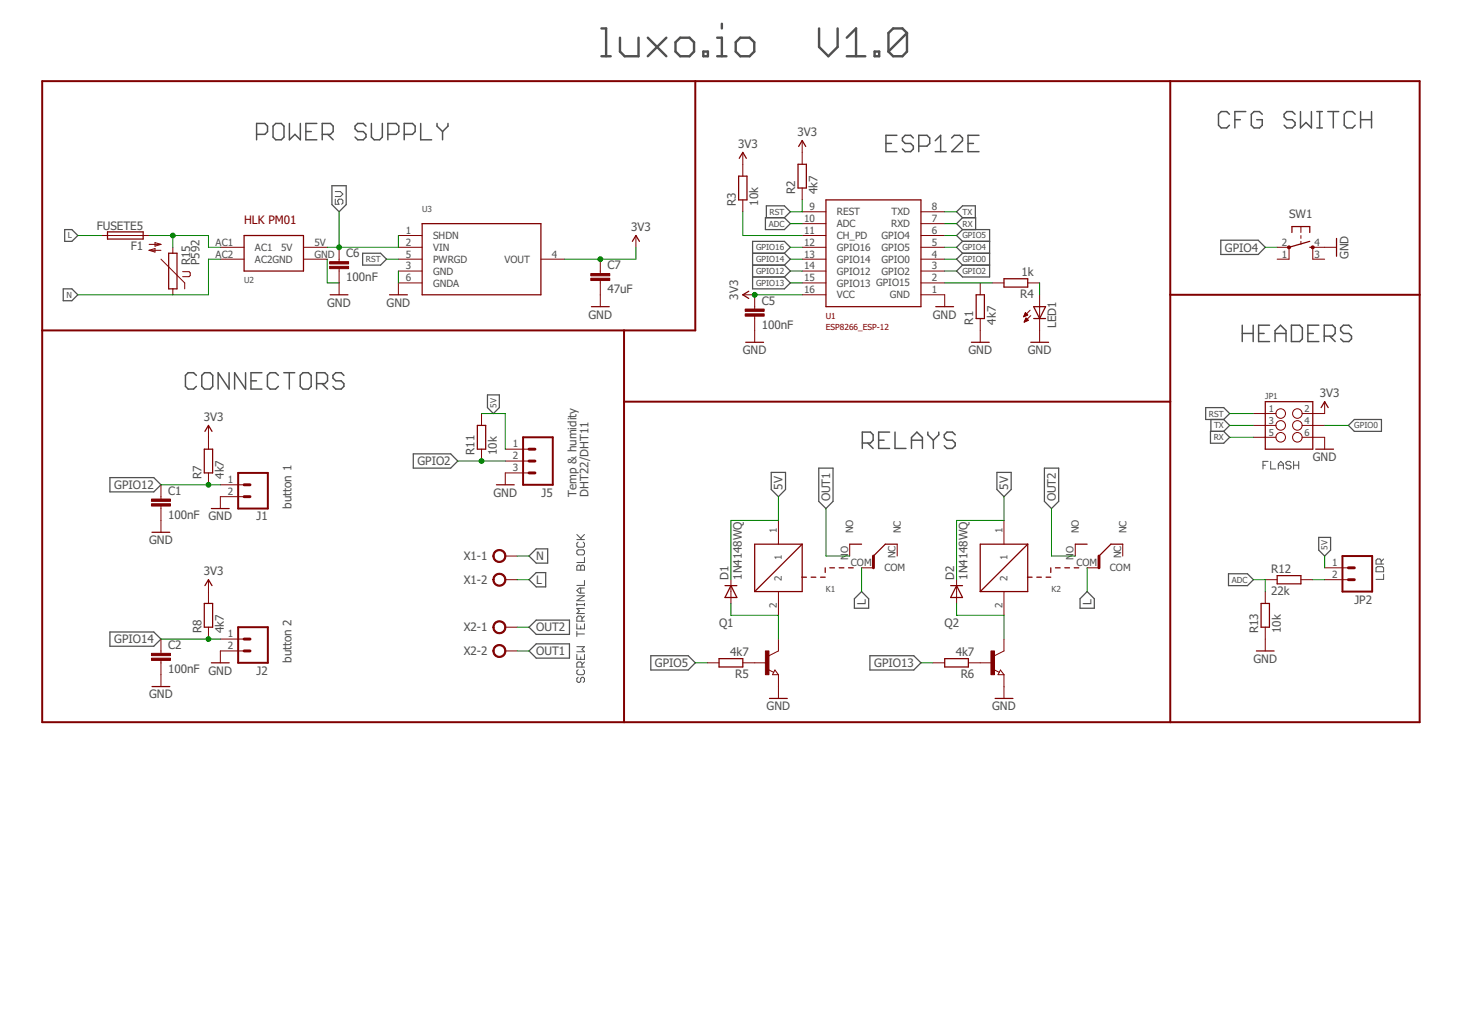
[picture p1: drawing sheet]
<svg xmlns="http://www.w3.org/2000/svg" width="297mm" height="210mm" viewBox="0 0 297 210" stroke-linecap="round" stroke-linejoin="round" font-family="sans-serif">
<g fill="none" stroke="#505050" stroke-width=".3">
<path d="M52.1 27.3h1.7l.6-.6v-1.1l-.6-.5h-1.7v3.3M56 25.1h1.1l.6 .5v2.3l-.6 .5h-1.1l-.5-.5v-2.3zM58.8 25.1v3.3l1.1-1.1 1.1 1.1v-3.3M62.1 26.7h1.1M64.4 25.1h-2.3v3.3h2.3M65.5 27.3h1.6l.6-.6v-1.1l-.6-.5h-1.6v3.3M66.6 27.3l1.1 1.1M74.4 25.6l-.6-.5h-1.1l-.6 .5v.6l.6 .5h1.1l.6 .6v.6l-.6 .5h-1.1l-.6-.5M75.5 25.1v2.8l.5 .5h1.1l.6-.5v-2.8M78.8 27.3h1.7l.5-.6v-1.1l-.5-.5h-1.7v3.3M82.1 27.3h1.7l.5-.6v-1.1l-.5-.5h-1.7v3.3M85.5 25.1v3.3h2.2"/>
<path d="M88.8 25.1v.5l1.1 1.1M89.9 26.7v1.7M91 25.1v.5l-1.1 1.1M180 29.1h1.1M182.2 27.5h-2.2v3.3h2.2M185.6 28l-.6-.5h-1.1l-.6 .5v.6l.6 .5h1.1l.6 .6v.6l-.6 .5h-1.1l-.6-.5M186.7 29.7h1.6l.6-.6v-1.1l-.6-.5h-1.6v3.3M190 30.8h2.2M190 28.6l1.1-1.1v3.3M193.3 28l.6-.5h1.1l.6 .5v.6l-2.3 2.2h2.3M196.7 29.1h1.1M198.9 27.5h-2.2v3.3h2.2"/>
<path d="M249.8 23.2l-.6-.5h-1.1l-.5 .5v2.2l.5 .6h1.1l.6-.6M250.9 24.3h1.1M253.1 22.7h-2.2v3.3M256.5 23.2l-.6-.5h-1.1l-.6 .5v2.2l.6 .6h1.1l.6-.6v-1.1h-1.2M263.1 23.2l-.5-.5h-1.1l-.6 .5v.6l.6 .5h1.1l.5 .6v.5l-.5 .6h-1.1l-.6-.6M264.2 22.7v3.3l1.1-1.1 1.1 1.1v-3.3M267.5 22.7h1.2M267.5 26h1.2M268.1 22.7v3.3M269.8 22.7h2.2M270.9 22.7v3.3M275.3 23.2l-.5-.5h-1.1l-.6 .5v2.2l.6 .6h1.1l.5-.6"/>
<path d="M276.4 24.3h2.3M276.4 22.7v3.3M278.7 22.7v3.3M39.9 76.3l-.6-.6h-1.1l-.5 .6v2.2l.5 .6h1.1l.6-.6M41.6 75.7h1.1l.5 .6v2.2l-.5 .6h-1.1l-.6-.6v-2.2zM46.5 75.7v3.4l-2.2-3.4v3.4M49.9 75.7v3.4l-2.2-3.4v3.4M51 77.4h1.1M53.2 75.7h-2.2v3.4h2.2M56.6 76.3l-.6-.6h-1.1l-.6 .6v2.2l.6 .6h1.1l.6-.6M57.7 75.7h2.2M58.8 75.7v3.4"/>
<path d="M61.6 75.7h1.1l.5 .6v2.2l-.5 .6h-1.1l-.6-.6v-2.2zM64.3 78h1.7l.5-.6v-1.1l-.5-.6h-1.7v3.4M65.4 78l1.1 1.1M69.9 76.3l-.6-.6h-1.1l-.6 .6v.5l.6 .6h1.1l.6 .6v.5l-.6 .6h-1.1l-.6-.6M252.4 66.1v3.3M252.4 67.8h2.2M254.6 66.1v3.3M255.7 67.8h1.1M257.9 66.1h-2.2v3.3h2.2M259.1 67.8h2.2M259.1 69.4v-2.2l1.1-1.1 1.1 1.1v2.2M262.4 66.1h1.7l.5 .5v2.3l-.5 .5h-1.7z"/>
<path d="M265.7 67.8h1.1M267.9 66.1h-2.2v3.3h2.2M269 68.3h1.7l.6-.5v-1.2l-.6-.5h-1.7v3.3M270.2 68.3l1.1 1.1M274.6 66.6l-.6-.5h-1.1l-.5 .5v.6l.5 .6h1.1l.6 .5v.6l-.6 .5h-1.1l-.5-.5M175.2 90h1.6l.6-.5v-1.2l-.6-.5h-1.6v3.3M176.3 90l1.1 1.1M178.5 89.5h1.1M180.7 87.8h-2.2v3.3h2.2M181.8 87.8v3.3h2.3M185.2 89.5h2.2M185.2 91.1v-2.2l1.1-1.1 1.1 1.1v2.2"/>
<path d="M188.5 87.8v.5l1.1 1.2M189.6 89.5v1.6M190.7 87.8v.5l-1.1 1.2M194.1 88.3l-.6-.5h-1.1l-.5 .5v.6l.5 .6h1.1l.6 .5v.6l-.6 .5h-1.1l-.5-.5"/>
</g>
<g fill="none" stroke="#505050" stroke-width=".49">
<path d="M122.2 5.8h.9v5.6M122.2 11.4h1.9M126 7.7v2.8l.9 .9h2.8v-3.7M131.6 7.7l3.8 3.7M135.4 7.7l-3.8 3.7M137.2 8.6l1-.9h1.9l.9 .9v1.9l-.9 .9h-1.9l-1-.9zM142.9 10.5h.9v.9h-.9zM145.7 11.4h1.9M145.7 7.7h1v3.7M146.7 4.8v1M149.5 8.6l.9-.9h1.9l.9 .9v1.9l-.9 .9h-1.9l-.9-.9zM166.4 5.8v3.7l1.9 1.9 1.9-1.9v-3.7"/>
<path d="M172 11.4h3.8M172 7.7l1.9-1.9v5.6M177.7 10.5h.9v.9h-.9zM184.3 6.7l-1-.9h-1.8l-1 .9v3.8M184.3 6.7v3.8l-1 .9h-1.8l-1-.9M184.3 6.7l-3.8 3.8"/>
</g>
<g fill="none" stroke="#505050" stroke-width=".2">
<path d="M68.1 38.9h1.1l.5 .5-.5 .5h-1.1M68.1 40.5v1h.8l-.3-.5v-.3l.3-.2h.5l.3 .2v.6l-.3 .2M256.6 94.5h.5M257.6 93.7h-1v1.6M258.2 93.7v1.6h1M259.7 94.5h1.1M259.7 95.3v-1l.5-.6 .6 .6v1M262.3 94l-.3-.3h-.5l-.2 .3v.3l.2 .2h.5l.3 .3v.2l-.3 .3h-.5l-.2-.3M262.8 94.5h1.1M262.8 93.7v1.6M263.9 93.7v1.6M117.2 112l.3-.3h1l.2 .3v.5l-.2 .3h-1l-.3-.3z"/>
<path d="M117.2 115.1l.3-.3h.2l.3 .3 .2-.3h.3l.2 .3v.7h-1.5zM117.2 109.6h1.5M117.2 108.6l1 1M117.5 110.2l-.3 .2v.5l.3 .3h1l.2-.3v-.5l-.2-.2M118 115.1v.7M118 119.5v1M118.7 113.3v1h-1.5M118.7 117.9v1.1h-1.5M118.7 119.5h-1l-.5 .5 .5 .5h1M118.7 108.6l-.7 .8M279.6 115.4l.2-.3h1.1l.2 .3v.8h-1.5zM280.6 114.6v-.7l-.2-.3h-.6l-.2 .3v.7h1.5"/>
<path d="M281.1 116.7v1h-1.5M281.1 113.6l-.5 .5M117.2 122.6v.5M117.2 126.7v1.1h1.5v-1.1M117.2 128.3v1M117.2 133v1h1.5v-1M117.2 131.4h1.5l-.5 .5 .5 .5h-1.5M117.2 128.8h1.5M117.2 122.9h1.5M117.2 121.1h1.5l-1.5 1h1.5M117.5 137.6l-.3 .3v.5l.3 .3h.2l.3-.3v-.5l.2-.3h.3l.2 .3v.5l-.2 .3M117.5 136.1l-.3 .2v.5l.3 .3h1l.2-.3v-.5l-.2-.2"/>
<path d="M118 127.3v.5M118 133.5v.5M118.2 126.2v-.7l-.2-.3h-.5l-.3 .3v.7h1.5M118.2 135.6v-.8l-.2-.3h-.5l-.3 .3v.8h1.5M118.7 122.6v.5M118.7 134.5l-.5 .5M118.7 125.2l-.5 .5M118.7 123.6h-1.5l.5 .5-.5 .6h1.5"/>
</g>
<g fill="none" stroke="#505050" stroke-width=".25">
<path d="M67.4 37.7h2.9v3.9l-1.4 1.4-1.5-1.4zM12.8 58.7h1.8l1.2 1.2-1.2 1.2h-1.8zM13.1 46.7h1.5l1.2 1.2-1.2 1.1h-1.5zM73.7 51.5h3.6l1.2 1.2-1.2 1.2h-3.6zM152.9 51.5h6.5M152.9 53.9h6.5M152.9 56.3h6.5M155.5 44.2h3.9l1.2 1.2-1.2 1.3h-3.9zM155.7 44.2v-2.4h3.7l1.2 1.2-1.2 1.2M159.4 51.5l1.2-1.3-1.2-1.2h-6.5v9.7h6.5l1.2-1.2-1.2-1.2M159.4 51.5l1.2 1.2-1.2 1.2M159.4 53.9l1.2 1.2-1.2 1.2"/>
<path d="M195.6 44.2l-1.2-1.2 1.2-1.2h2.6v2.4M195.6 44.2h2.6v2.5M195.6 44.2l-1.2 1.2 1.2 1.3M195.6 46.7h5.5v9.6h-5.5l-1.2-1.2 1.2-1.2M195.6 46.7l-1.2 1.2 1.2 1.1M195.6 49h5.5M195.6 49l-1.2 1.2 1.2 1.3M195.6 51.5h5.5M195.6 51.5l-1.2 1.2 1.2 1.2M195.6 53.9h5.5M248 48.8h7.6l1.5 1.4-1.5 1.5h-7.6zM22.3 97h8.9l1.5 1.5-1.5 1.4h-8.9z"/>
<path d="M84 92.2h7.6l1.4 1.5-1.4 1.4h-7.6zM99 80.2h2.5v2.6l-1.3 1.2-1.2-1.2zM156.7 96h2.9v3.5l-1.4 1.4-1.5-1.4zM166.3 95.1h2.9v6.8l-1.4 1.4-1.5-1.4zM202.5 96h2.9v3.5l-1.4 1.4-1.5-1.4zM212.2 95.1h2.9v6.8l-1.5 1.4-1.4-1.4zM245 82.8h3.6l1.2 1.2-1.2 1.2h-3.6zM245.9 87.7h2.7l1.2 1.2-1.2 1.2h-2.7zM246 85.2v2.5M248.6 85.2l1.2 1.2-1.2 1.3M274 86.4l1.2-1.2h5.5v2.5h-5.5zM107.5 117.8l1.4-1.4h2v2.9h-2z"/>
<path d="M107.5 113l1.4-1.5h2.4v2.9h-2.4zM249.6 116.6h3.8l1.3 1.2-1.3 1.2h-3.8zM267.9 109.2h2.4v2.6l-1.2 1.2-1.2-1.2zM22.3 128.4h8.9l1.5 1.5-1.5 1.4h-8.9zM107.5 132.3l1.4-1.5h6.8v2.9h-6.8zM107.5 127.4l1.4-1.4h6.8v2.9h-6.8zM132.2 133.2h7.6l1.5 1.5-1.5 1.4h-7.6zM175 120.2l1.5 1.5v1.9h-2.9v-1.9zM176.7 133.2h9l1.4 1.5-1.4 1.4h-9zM220.9 120.2l1.4 1.5v1.9h-2.9v-1.9z"/>
</g>
<path d="M8.6 16.5h279.8v130.2h-279.8zM141.3 16.5v50.6h-132.7M237.8 16.5v130.2M237.8 59.9h50.6M126.8 67.1v79.6M48.4 96.1h6v7.2h-6zM106.3 88.9h6v9.6h-6zM126.8 81.6h111M272.8 113h6v7.2h-6zM48.4 127.4h6v7.3h-6z" fill="none" stroke="#800000" stroke-width=".4"/>
<g fill="none" stroke="#800000" stroke-width=".2">
<path d="M150.9 31v4.8M163 28.6v4.8M163 38.2v2.4M20.6 47.9h9.7M30.3 49.7h2.4M30.3 50.9l1.2-.4v.7zM30.3 50.9h2.4M31.5 49.3l1.2 .4-1.2 .3zM32.7 52.7l4.8 4.8v1.2M35.1 50.2v1.3M35.1 58.7v1.2M37.1 55.2h1.3l.3 .3v.5l-.3 .2h-1.3"/>
<path d="M44.8 52.7h4.8M44.8 50.2h4.8M61.7 52.7h4.8M61.7 50.2h4.8M68.9 50.2v2.9M68.9 54.6v5.3M80.9 55.1h4.9M80.9 52.7h4.9M80.9 50.2h4.9M80.9 47.9h4.9M85.8 57.5h-4.9v2.4M109.9 52.7h4.8"/>
<path d="M122 52.7v2.9M122 57v5.3M129.2 47.9v2.3M150.9 59.9h2.4v2.9M150.9 40.6v2.4M163 59.9h4.8M163 57.5h4.8M163 55.1h4.8M163 52.7h4.8M163 50.2h4.8M163 47.9h4.8M163 45.4h4.8"/>
<path d="M163 43h4.8M187.1 59.9h4.8v2.4M187.1 57.5h4.8M187.1 55.1h4.8M187.1 52.7h4.8M187.1 50.2h4.8M187.1 47.9h4.8M187.1 45.4h4.8M187.1 43h4.8M199.2 57.5v2.4M201.6 57.5h2.4M208.8 57.5h2.4"/>
<path d="M211.2 59.9v9.7M259.5 50.2h2.4v2.5h-2.4M264.3 46v1.2M264.3 47.9v.6M264.3 49v.7M271.5 50.2h-4.8v2.5h2.4M153.3 64.2v5.4M199.2 64.7v4.9M208 64.3h.2M208.1 64.2h.4M208.1 64.1h.6M208.1 65.4h.1"/>
<path d="M208.2 63.9h.5M208.2 65.3h.3M208.2 63.8h.4M208.2 65.2h.6M208.3 63.7h.2M208.3 65.1h.6M208.3 63.6h.1M208.3 64.9h.5M208.3 63.5l.5 .5-.8 .4zM208.4 64.8h.3M208.4 64.7h.2M208.9 65.1l-.5-.5-.3 .8"/>
<path d="M208.9 65.1l-.8 .3M209.3 63l-1.3 1.4M209.4 64.1l-1.3 1.3M32.7 98.5v2.9M42.4 86.4v4.9M42.4 96.1v2.4M44.8 98.5h4.8M97.8 84v2.4M97.8 91.3v2.4M102.7 91.3h4.8M102.7 93.7h4.8M107.5 96.1h-4.8v2.4"/>
<path d="M254.7 84h4.5M254.7 86.4h4.5M254.7 88.9h4.5M264.5 86.4h4.6M264.5 88.9h4.6v2.4M269.1 81.6v2.4h-4.6M32.7 102.8v5.4M42.4 117.8v4.8M49.6 100.9h-4.8v2.4M102.7 113h2.4M102.7 117.8h2.4M148.5 117.8v4.8"/>
<path d="M158.2 105.7v4.9M172.6 110.6v2.4M175 115.4h2.5M182.3 110.6v2.4M194.4 117.8v4.8M204 105.7v4.9M218.5 110.6v2.4M220.9 115.4h2.4M228.1 110.6v2.4M257.1 117.8h2.4M264.3 117.8h2.4M269.1 115.4h4.9"/>
<path d="M269.1 117.8h4.9M32.7 129.9v2.9M32.7 134.2v5.3M42.4 127.4v2.5M44.8 129.9h4.8M49.6 132.3h-4.8v2.4M102.7 132.3h2.4M102.7 127.4h2.4M143.7 134.7h2.4M150.9 134.7h4.8M156 136l1.2 .6M157.4 136.1l.8 1h-1.2z"/>
<path d="M158.2 120.2v4.8M158.2 129.9v2.4l-2 .9M158.2 137.1v4.8M189.5 134.7h2.4M196.7 134.7h4.9M201.9 136l1.2 .6M203.3 136.1l.7 1h-1.2zM204 120.2v4.8M204 129.9v2.4l-1.9 .9M204 137.1v4.8M257.1 120.2v2.4M257.1 127.4v4.9"/>
<circle cx="260.2" cy="88.9" r=".97"/>
<circle cx="260.2" cy="86.4" r=".97"/>
<circle cx="260.2" cy="84" r=".97"/>
<circle cx="263.6" cy="88.9" r=".97"/>
<circle cx="263.6" cy="86.4" r=".97"/>
<circle cx="263.6" cy="84" r=".97"/>
</g>
<g fill="none" stroke="#800000" stroke-width=".25">
<path d="M150.1 35.8h1.7v4.8h-1.7zM150.2 32.2l.7-1.2 .7 1.2M162.1 33.4h1.7v4.8h-1.7zM162.3 29.8l.7-1.2 .7 1.2M21.8 47.1h7.3v1.5h-7.3zM34.3 51.5h1.7v7.2h-1.7zM49.6 47.9h12.1v7.2h-12.1zM67.1 59.9h3.6M79.1 59.9h3.7M85.8 45.4h24.1v14.5h-24.1zM128.5 49l.7-1.1 .7 1.1M152.1 59.2l-1.2 .7 1.2 .7"/>
<path d="M167.8 40.6h19.3v21.7h-19.3zM198.3 59.9h1.7v4.8h-1.7zM204 56.6h4.8v1.7h-4.8zM262.5 47.2v-1.2h3.6v1.2M266.1 50.2h.6M266.1 49l-4.2 1.2M271.5 48.5v3.6M120.2 62.3h3.6M151.5 69.6h3.6M190.1 62.3h3.6M197.4 69.6h3.6M209.4 69.6h3.6"/>
<path d="M210 62.3h2.4l-1.2 2.4zM210 64.7h2.4M41.5 91.3h1.7v4.8h-1.7zM41.6 87.7l.8-1.3 .7 1.3M97 86.4h1.7v4.9h-1.7zM100.9 98.5h3.6M257.1 81.6h9.6v9.7h-9.6zM267.3 91.3h3.6M268.4 82.8l.7-1.2 .8 1.2M30.9 108.2h3.6M41.6 119l.8-1.2 .7 1.2M42.9 103.3h3.7"/>
<path d="M147.3 119h2.4M148.5 119l1.2 2.4h-2.4zM162.9 117.3h1M163 110.6h-9.7v9.6M163 110.6v9.6h-9.7M163 110.6l-9.7 9.6M164.8 117.3h1M166.7 117.3h1M167.7 115.4v.9M168.6 115.4h.9M170.5 115.4h.9M172.4 115.4h1"/>
<path d="M172.6 110.6h2.4M182.3 110.6h-2.4l-2.4 2.4M193.1 119h2.5M194.4 119l1.2 2.4h-2.5zM208.7 117.3h1M208.8 110.6v9.6h-9.6M208.8 110.6h-9.6v9.6M208.8 110.6l-9.6 9.6M210.7 117.3h.9M212.5 117.3h1M213.5 115.4v.9M214.4 115.4h1"/>
<path d="M216.3 115.4h1M218.2 115.4h1M218.5 110.6h2.4M228.1 110.6h-2.4l-2.4 2.4M259.5 117h4.8v1.6h-4.8zM30.9 139.5h3.6M41.5 122.6h1.7v4.8h-1.7zM42.9 134.7h3.7M146.1 133.8h4.8v1.7h-4.8zM191.9 133.8h4.8v1.7h-4.8zM255.3 132.3h3.6M256.2 122.6h1.7v4.8h-1.7z"/>
<path d="M156.3 141.9h3.7M202.2 141.9h3.6"/>
</g>
<path d="M49.6 98.5h1.2M107.5 96.1h1.2M107.5 93.7h1.2M107.5 91.3h1.2M49.6 100.9h1.2M177.5 113v2.4M223.3 113v2.4M274 117.8h1.2M274 115.4h1.2M49.6 132.3h1.2M49.6 129.9h1.2" fill="none" stroke="#800000" stroke-width=".59"/>
<g fill="#800000" stroke="#800000" stroke-width=".2">
<path d="M155.5 132.3h.7v4.8h-.7z"/>
<path d="M201.3 132.3h.8v4.8h-.8z"/>
<path d="M30.8 102.4h3.8v.4h-3.8z"/>
<path d="M30.8 101.4h3.8v.5h-3.8z"/>
<path d="M30.8 133.7h3.8v.5h-3.8z"/>
<path d="M30.8 132.8h3.8v.4h-3.8z"/>
<path d="M151.4 63.8h3.9v.4h-3.9z"/>
<path d="M151.4 62.8h3.9v.5h-3.9z"/>
<path d="M67 54.1h3.8v.5h-3.8z"/>
<path d="M67 53.2h3.8v.4h-3.8z"/>
<path d="M120 56.5h3.9v.5h-3.9z"/>
<path d="M120 55.6h3.9v.4h-3.9z"/>
</g>
<g fill="#800000" stroke="#800000" stroke-width=".2">
<path d="M261.7 50h.4l.1 .2-.1 .3h-.4z" fill-rule="evenodd"/>
<path d="M266.5 50h.4l.1 .2-.1 .3h-.4z" fill-rule="evenodd"/>
<path d="M100.5 112a1.33 1.33 0 0 1 2.1 .3 1.33 1.33 0 0 1-.8 1.9 1.33 1.33 0 0 1-1.7-1.2h.3a1.09 1.09 0 0 1 1.5-1 1.09 1.09 0 0 1 .3 1.8 1.09 1.09 0 0 1-1.8-.5v-.3h-.3z" fill-rule="evenodd"/>
<path d="M100.5 116.9a1.33 1.33 0 0 1 2.1 .2 1.33 1.33 0 0 1-.8 2 1.33 1.33 0 0 1-1.7-1.3h.3a1.09 1.09 0 0 1 1.5-1 1.09 1.09 0 0 1 .3 1.8 1.09 1.09 0 0 1-1.8-.5v-.3h-.3z" fill-rule="evenodd"/>
<path d="M100.5 126.5a1.33 1.33 0 0 1 2.1 .3 1.33 1.33 0 0 1-.8 1.9 1.33 1.33 0 0 1-1.7-1.3h.3a1.09 1.09 0 0 1 1.5-.9 1.09 1.09 0 0 1 .3 1.8 1.09 1.09 0 0 1-1.8-.6v-.3h-.3z" fill-rule="evenodd"/>
<path d="M100.5 131.3a1.32 1.32 0 0 1 2.1 .3 1.32 1.32 0 0 1-.8 1.9 1.32 1.32 0 0 1-1.7-1.2h.3a1.08 1.08 0 0 1 1.5-1 1.08 1.08 0 0 1 .3 1.8 1.08 1.08 0 0 1-1.8-.6v-.2h-.3z" fill-rule="evenodd"/>
</g>
<g fill="none" stroke="#008000" stroke-width=".2">
<path d="M15.8 47.9h4.8M30.3 47.9h12.1v2.3h2.4M35.1 47.9v2.3M44.8 52.7h-2.4v7.2h-26.6M66.5 52.7v4.8h2.4M68.9 43v7.2M78.5 52.7h2.4M80.9 47.9v2.3h-14.4M80.9 55.1v2.4M129.2 50.2v2.5h-14.5M150.9 43v4.9h12.1M153.3 59.9h9.7"/>
<path d="M160.6 57.5h2.4M160.6 52.7h2.4M160.6 45.4h2.4M160.6 50.2h2.4M160.6 55.1h2.4M163 40.6v2.4h-2.4M191.9 57.5h9.7M191.9 52.7h2.5M191.9 43h2.5M191.9 45.4h2.5M191.9 47.9h2.5M191.9 50.2h2.5"/>
<path d="M191.9 55.1h2.5M211.2 57.5v2.4M257.1 50.2h2.4M32.7 98.5h12.1M93 93.7h9.7M97.8 84h4.9v7.3M249.8 86.4h4.9M249.8 88.9h4.9M249.8 84h4.9M269.1 86.4h4.9M105.1 117.8h2.4M105.1 113h2.4"/>
<path d="M158.2 100.9v4.8h-9.7v12.1M167.8 103.3v9.7h4.8M175 115.4v4.8M204 100.9v4.8h-9.6v12.1M213.6 103.3v9.7h4.9M220.9 115.4v4.8M254.7 117.8h2.4v2.4M266.7 117.8h2.4M269.1 113v2.4M32.7 129.9h12.1M105.1 132.3h2.4M105.1 127.4h2.4"/>
<path d="M141.3 134.7h2.4M148.5 122.6v2.4h9.7v4.9M187.1 134.7h2.4M194.4 122.6v2.4h9.6v4.9"/>
</g>
<g fill="#008000" stroke="#008000" stroke-width=".2">
<circle cx="153.3" cy="59.9" r=".49"/>
<circle cx="122" cy="52.7" r=".49"/>
<circle cx="97.8" cy="93.7" r=".49"/>
<circle cx="42.4" cy="129.9" r=".49"/>
<circle cx="42.4" cy="98.5" r=".49"/>
<circle cx="68.9" cy="50.2" r=".49"/>
<circle cx="35.1" cy="47.9" r=".49"/>
</g>
<g font-size="2.4" fill="#505050">
<text x="150" y="30">3V3</text>
<text x="162" y="27.6">3V3</text>
<text x="149.5" y="41.8" transform="rotate(-90 149.5 41.8)">R3</text>
<text x="154.1" y="41.8" transform="rotate(-90 154.1 41.8)">10k</text>
<text x="161.6" y="39.4" transform="rotate(-90 161.6 39.4)">R2</text>
<text x="166.1" y="39.4" transform="rotate(-90 166.1 39.4)">4k7</text>
<text x="19.7" y="46.8">FUSETE5</text>
<text x="128.2" y="46.9">3V3</text>
<text x="261.9" y="44.2">SW1</text>
<text x="26.6" y="50.9">F1</text>
<text x="38.6" y="53.9" transform="rotate(-90 38.6 53.9)">R15</text>
<text x="40.5" y="53.9" transform="rotate(-90 40.5 53.9)">P592</text>
<text x="70.3" y="52.3">C6</text>
<text x="248.9" y="51.1">GPIO4</text>
<text x="274" y="52.7" transform="rotate(-90 274 52.7)">GND</text>
<text x="70.3" y="57.1">100nF</text>
<text x="123.4" y="59.5">47uF</text>
<text x="123.4" y="54.7">C7</text>
<text x="207.5" y="56.1">1k</text>
<text x="66.5" y="62.3">GND</text>
<text x="78.5" y="62.3">GND</text>
<text x="119.6" y="64.7">GND</text>
<text x="150" y="60.9" transform="rotate(-90 150 60.9)">3V3</text>
<text x="154.8" y="62">C5</text>
<text x="189.5" y="64.7">GND</text>
<text x="197.7" y="65.9" transform="rotate(-90 197.7 65.9)">R1</text>
<text x="202.3" y="65.9" transform="rotate(-90 202.3 65.9)">4k7</text>
<text x="207.3" y="60.6">R4</text>
<text x="150.9" y="72">GND</text>
<text x="154.8" y="66.8">100nF</text>
<text x="196.8" y="72">GND</text>
<text x="208.8" y="72">GND</text>
<text x="214.6" y="66.7" transform="rotate(-90 214.6 66.7)">LED1</text>
<text x="268.2" y="80.7">3V3</text>
<text x="41.4" y="85.5">3V3</text>
<text x="84.8" y="94.5">GPIO2</text>
<text x="96.4" y="92.5" transform="rotate(-90 96.4 92.5)">R11</text>
<text x="101" y="92.5" transform="rotate(-90 101 92.5)">10k</text>
<text x="266.7" y="93.7">GND</text>
<text x="23.2" y="99.4">GPIO12</text>
<text x="34.1" y="100.6">C1</text>
<text x="40.9" y="97.3" transform="rotate(-90 40.9 97.3)">R7</text>
<text x="45.5" y="97.3" transform="rotate(-90 45.5 97.3)">4k7</text>
<text x="100.3" y="100.9">GND</text>
<text x="110" y="100.9">J5</text>
<text x="117.1" y="100.9" transform="rotate(-90 117.1 100.9)">Temp &amp; humidity</text>
<text x="119.6" y="100.9" transform="rotate(-90 119.6 100.9)">DHT22/DHT11</text>
<text x="159" y="99.5" transform="rotate(-90 159 99.5)">5V</text>
<text x="168.6" y="101.9" transform="rotate(-90 168.6 101.9)">OUT1</text>
<text x="204.8" y="99.5" transform="rotate(-90 204.8 99.5)">5V</text>
<text x="214.5" y="101.9" transform="rotate(-90 214.5 101.9)">OUT2</text>
<text x="34.1" y="105.4">100nF</text>
<text x="42.3" y="105.7">GND</text>
<text x="52.1" y="105.7">J1</text>
<text x="59.2" y="103.3" transform="rotate(-90 59.2 103.3)">button 1</text>
<text x="30.3" y="110.6">GND</text>
<text x="94.2" y="113.8">X1-1</text>
<text x="108.9" y="113.8">N</text>
<text x="41.4" y="116.8">3V3</text>
<text x="94.2" y="118.7">X1-2</text>
<text x="108.9" y="118.6">L</text>
<text x="148" y="117.8" transform="rotate(-90 148 117.8)">D1</text>
<text x="150.7" y="117.8" transform="rotate(-90 150.7 117.8)">1N4148WQ</text>
<text x="193.9" y="117.8" transform="rotate(-90 193.9 117.8)">D2</text>
<text x="196.5" y="117.8" transform="rotate(-90 196.5 117.8)">1N4148WQ</text>
<text x="258.3" y="116.4">R12</text>
<text x="175.9" y="122.8" transform="rotate(-90 175.9 122.8)">L</text>
<text x="221.7" y="122.8" transform="rotate(-90 221.7 122.8)">L</text>
<text x="258.3" y="120.9">22k</text>
<text x="275.2" y="122.6">JP2</text>
<text x="23.2" y="130.7">GPIO14</text>
<text x="34.1" y="131.9">C2</text>
<text x="40.9" y="128.7" transform="rotate(-90 40.9 128.7)">R8</text>
<text x="45.5" y="128.7" transform="rotate(-90 45.5 128.7)">4k7</text>
<text x="94.2" y="128.3">X2-1</text>
<text x="108.9" y="128.3">OUT2</text>
<text x="146.1" y="127.5">Q1</text>
<text x="191.9" y="127.5">Q2</text>
<text x="255.6" y="128.7" transform="rotate(-90 255.6 128.7)">R13</text>
<text x="260.2" y="128.7" transform="rotate(-90 260.2 128.7)">10k</text>
<text x="34.1" y="136.7">100nF</text>
<text x="42.3" y="137.1">GND</text>
<text x="52.1" y="137.1">J2</text>
<text x="59.2" y="134.7" transform="rotate(-90 59.2 134.7)">button 2</text>
<text x="94.2" y="133.1">X2-2</text>
<text x="108.9" y="133.1">OUT1</text>
<text x="133.1" y="135.5">GPIO5</text>
<text x="148.4" y="133.2">4k7</text>
<text x="149.3" y="137.8">R5</text>
<text x="177.6" y="135.5">GPIO13</text>
<text x="194.2" y="133.2">4k7</text>
<text x="195.2" y="137.8">R6</text>
<text x="254.7" y="134.7">GND</text>
<text x="30.3" y="141.9">GND</text>
<text x="155.7" y="144.3">GND</text>
<text x="201.6" y="144.3">GND</text>
</g>
<text font-size="2.4" fill="#800000" x="49.6" y="45.4">HLK PM01</text>
<g font-size="2" fill="#505050">
<text x="82.5" y="47.5">1</text>
<text x="163.4" y="45.1">10</text>
<text x="163.4" y="47.5">11</text>
<text x="164.5" y="42.7">9</text>
<text x="170" y="43.7">REST</text>
<text x="170" y="46.2">ADC</text>
<text x="181.1" y="46.2">RXD</text>
<text x="181.1" y="43.7">TXD</text>
<text x="189.3" y="47.5">6</text>
<text x="189.3" y="45.1">7</text>
<text x="189.3" y="42.7">8</text>
<text x="43.8" y="49.9">AC1</text>
<text x="43.8" y="52.3">AC2</text>
<text x="51.8" y="51">AC1</text>
<text x="51.8" y="53.4">AC2GND</text>
<text x="57.1" y="51">5V</text>
<text x="63.9" y="49.9">5V</text>
<text x="63.9" y="52.3">GND</text>
<text x="82.5" y="49.9">2</text>
<text x="82.5" y="52.3">5</text>
<text x="88" y="48.6">SHDN</text>
<text x="88" y="51">VIN</text>
<text x="88" y="53.4">PWRGD</text>
<text x="102.5" y="53.4">VOUT</text>
<text x="112.1" y="52.3">4</text>
<text x="163.4" y="49.9">12</text>
<text x="163.4" y="52.3">13</text>
<text x="170" y="48.6">CH_PD</text>
<text x="170" y="51">GPIO16</text>
<text x="170" y="53.4">GPIO14</text>
<text x="179.1" y="53.4">GPIO0</text>
<text x="179.1" y="51">GPIO5</text>
<text x="179.1" y="48.6">GPIO4</text>
<text x="189.3" y="52.3">4</text>
<text x="189.3" y="49.9">5</text>
<text x="260.5" y="49.9">2</text>
<text x="260.5" y="52.3">1</text>
<text x="267.1" y="49.9">4</text>
<text x="267.1" y="52.3">3</text>
<text x="82.5" y="54.7">3</text>
<text x="82.5" y="57.2">6</text>
<text x="88" y="55.8">GND</text>
<text x="88" y="58.2">GNDA</text>
<text x="163.4" y="54.7">14</text>
<text x="163.4" y="57.2">15</text>
<text x="163.4" y="59.6">16</text>
<text x="170" y="55.8">GPIO12</text>
<text x="170" y="58.2">GPIO13 GPIO15</text>
<text x="179.1" y="55.8">GPIO2</text>
<text x="189.3" y="59.6">1</text>
<text x="189.3" y="57.2">2</text>
<text x="189.3" y="54.7">3</text>
<text x="170" y="60.6">VCC</text>
<text x="180.8" y="60.6">GND</text>
<text x="104.2" y="90.9">1</text>
<text x="104.2" y="93.3">2</text>
<text x="104.2" y="95.8">3</text>
<text x="46.3" y="98.2">1</text>
<text x="46.3" y="100.6">2</text>
<text x="157.8" y="108.3" transform="rotate(-90 157.8 108.3)">1</text>
<text x="158.9" y="113.9" transform="rotate(-90 158.9 113.9)">1</text>
<text x="172.3" y="113.7" transform="rotate(-90 172.3 113.7)">NO</text>
<text x="173.4" y="108.3" transform="rotate(-90 173.4 108.3)">NO</text>
<text x="181.9" y="113.5" transform="rotate(-90 181.9 113.5)">NC</text>
<text x="183" y="108.3" transform="rotate(-90 183 108.3)">NC</text>
<text x="203.7" y="108.3" transform="rotate(-90 203.7 108.3)">1</text>
<text x="204.7" y="113.9" transform="rotate(-90 204.7 113.9)">1</text>
<text x="218.1" y="113.7" transform="rotate(-90 218.1 113.7)">NO</text>
<text x="219.2" y="108.3" transform="rotate(-90 219.2 108.3)">NO</text>
<text x="227.8" y="113.5" transform="rotate(-90 227.8 113.5)">NC</text>
<text x="228.8" y="108.3" transform="rotate(-90 228.8 108.3)">NC</text>
<text x="158.9" y="118" transform="rotate(-90 158.9 118)">2</text>
<text x="172.9" y="115.1">COM</text>
<text x="179.7" y="116.1">COM</text>
<text x="204.7" y="118" transform="rotate(-90 204.7 118)">2</text>
<text x="218.7" y="115.1">COM</text>
<text x="225.5" y="116.1">COM</text>
<text x="270.6" y="115.1">1</text>
<text x="270.6" y="117.5">2</text>
<text x="157.8" y="123.5" transform="rotate(-90 157.8 123.5)">2</text>
<text x="203.7" y="123.5" transform="rotate(-90 203.7 123.5)">2</text>
<text x="46.3" y="129.5">1</text>
<text x="46.3" y="131.9">2</text>
</g>
<g font-size="1.9" fill="#505050">
<text x="257.8" y="83.8">1</text>
<text x="265" y="83.8">2</text>
<text x="257.8" y="86.2">3</text>
<text x="257.8" y="88.6">5</text>
<text x="265" y="86.2">4</text>
<text x="265" y="88.6">6</text>
</g>
<g font-size="1.7" fill="#505050">
<text x="85.8" y="43">U3</text>
<text x="156.2" y="46">ADC</text>
<text x="156.4" y="43.6">RST</text>
<text x="195.5" y="43.6">TX</text>
<text x="195.5" y="46">RX</text>
<text x="13.8" y="48.5">L</text>
<text x="74.3" y="53.3">RST</text>
<text x="153.6" y="50.9">GPIO16</text>
<text x="153.6" y="53.3">GPIO14</text>
<text x="195.5" y="48.5">GPIO5</text>
<text x="195.5" y="50.9">GPIO4</text>
<text x="195.5" y="53.3">GPIO0</text>
<text x="49.6" y="57.5">U2</text>
<text x="153.6" y="55.7">GPIO12</text>
<text x="153.6" y="58.1">GPIO13</text>
<text x="195.5" y="55.7">GPIO2</text>
<text x="13.5" y="60.5">N</text>
<text x="100.9" y="82.8" transform="rotate(-90 100.9 82.8)">5V</text>
<text x="257.1" y="81.1">JP1</text>
<text x="245.6" y="84.6">RST</text>
<text x="246.6" y="89.5">RX</text>
<text x="246.7" y="87">TX</text>
<text x="275.2" y="87">GPIO0</text>
<text x="269.7" y="111.8" transform="rotate(-90 269.7 111.8)">5V</text>
<text x="250.3" y="118.4">ADC</text>
<text x="167.8" y="120.2">K1</text>
<text x="213.6" y="120.2">K2</text>
</g>
<g font-size="1.7" fill="#800000">
<text x="167.8" y="64.7">U1</text>
<text x="167.8" y="67.1">ESP8266_ESP-12</text>
</g>
</svg>
